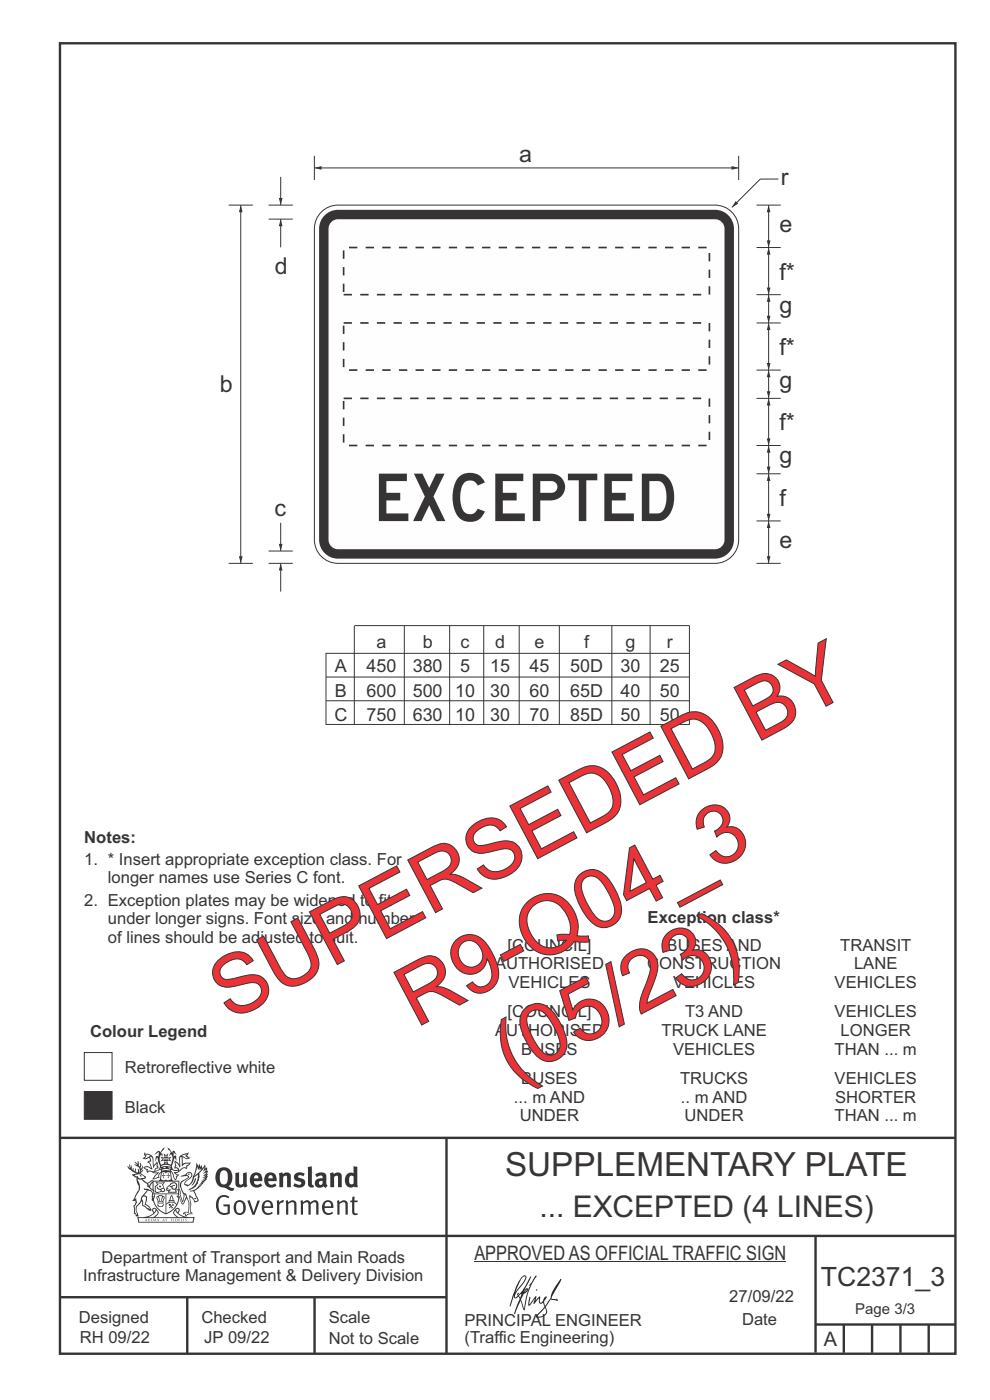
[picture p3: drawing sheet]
<svg xmlns="http://www.w3.org/2000/svg" width="210mm" height="297mm" viewBox="0 0 210 297" stroke-linecap="round" stroke-linejoin="round" font-family="sans-serif">
<g fill="none" stroke="#373435" stroke-width=".51">
<path d="M12.7 9.2h190v278h-190zM12.7 241.4h190M94.7 241.4v45.8M12.7 275.2h82M12.7 262.2h190.1M39.7 275.2v12M66.7 275.2v12M173 262.1v24.9M173 281h29.6M179 281v6M185 281v6M191 281v6"/>
<path d="M197 281v6"/>
</g>
<g fill="#373435">
<path d="M47 248.4a2.55 2.55 0 0 0 0 2.7l.3 .2a.81 .81 0 0 0 1-1v-.5a1.04 1.04 0 0 0-1.1-1.5zM46.3 248.1a1.82 1.82 0 0 1 2.1-.2 1.82 1.82 0 0 1 .9 1.8 2.29 2.29 0 0 1-.8 2l.7 .3h.5l-.2 .6a2.87 2.87 0 0 1-2-.7 2.12 2.12 0 0 1-1.7-3.1z" fill-rule="evenodd"/>
<path d="M49.9 248.9l.8-.2v2a.46 .46 0 0 0 .3 .6 .46 .46 0 0 0 .6-.3v-2.1l.7-.2v2.4l.2 .5-.5 .3-.3-.3a1.02 1.02 0 0 1-1.2 .3 1.02 1.02 0 0 1-.6-1.1z" fill-rule="evenodd"/>
<path d="M54 249.5l-.1 .5h.9a.49 .49 0 0 0-.2-.6 .49 .49 0 0 0-.6 .1zM53.4 249.1a1.34 1.34 0 0 1 1.6-.2 1.34 1.34 0 0 1 .6 1.5v.2h-1.7a.77 .77 0 0 0 .5 .8 .77 .77 0 0 0 .9-.4l.3 .5a1.59 1.59 0 0 1-2 .2 1.59 1.59 0 0 1-.5-2.1z" fill-rule="evenodd"/>
<path d="M57 249.5l-.1 .5h1a.49 .49 0 0 0-.2-.6 .49 .49 0 0 0-.7 .1zM56.4 249.1a1.34 1.34 0 0 1 1.6-.2 1.34 1.34 0 0 1 .7 1.5v.2h-1.8a.77 .77 0 0 0 .5 .8 .77 .77 0 0 0 .9-.4l.4 .5a1.59 1.59 0 0 1-2.1 .2 1.59 1.59 0 0 1-.5-2.1z" fill-rule="evenodd"/>
<path d="M59.2 248.9l.7-.2 .1 .4a.95 .95 0 0 1 1-.3 .95 .95 0 0 1 .7 .8v2.3h-.8v-2.3a.46 .46 0 0 0-.8 .1v2.2h-.8z" fill-rule="evenodd"/>
<path d="M62.6 249.1a1.75 1.75 0 0 1 2-.1l-.2 .5-.6-.2a.43 .43 0 0 0-.6 .3l.4 .3a1.04 1.04 0 0 1 1.2 1.1 1.04 1.04 0 0 1-1.4 1l-1.2-.4 .3-.6 1 .4 .4-.4a.88 .88 0 0 0-1-.5l-.4-.2-.1-.4z" fill-rule="evenodd"/>
<path d="M65.3 247.6l.8-.2 .1 3.8 .3 .2 .1 .4a.88 .88 0 0 1-1 0 .88 .88 0 0 1-.3-1z" fill-rule="evenodd"/>
<path d="M67.8 250.6a.43 .43 0 0 0-.1 .7 .43 .43 0 0 0 .7-.1v-.7zM66.8 249.1a1.7 1.7 0 0 1 2.4 .1v1.9l.3 .4-.4 .5-.5-.4a1.03 1.03 0 0 1-1.7-.1 1.03 1.03 0 0 1 .8-1.5h.7v-.4a.8 .8 0 0 0-1.2 .1z" fill-rule="evenodd"/>
<path d="M70 248.9l.7-.2 .1 .4a.95 .95 0 0 1 1-.3 .95 .95 0 0 1 .7 .8v2.3h-.8v-2.3a.46 .46 0 0 0-.8 .1v2.2h-.8z" fill-rule="evenodd"/>
<path d="M74.3 249.5a1.48 1.48 0 0 0 0 1.7h.5l.2-.1v-1.5l-.3-.2zM75 247.4l.8 .1 .1 4.4h-.7l-.1-.2a1.26 1.26 0 0 1-1.4 0 1.26 1.26 0 0 1-.5-1.3 1.29 1.29 0 0 1 .4-1.4 1.29 1.29 0 0 1 1.4-.1z" fill-rule="evenodd"/>
<path d="M46.4 253.9a1.72 1.72 0 0 1 2.3 0l-.3 .3a1.24 1.24 0 0 0-1.4-.2 1.24 1.24 0 0 0-.6 1.4 1.49 1.49 0 0 0 1.2 1.9l.7-.1v-1.3h-.8l-.1-.4h1.3v1.9a1.93 1.93 0 0 1-2.2 0 1.93 1.93 0 0 1-.7-2.2l.2-.8z" fill-rule="evenodd"/>
<path d="M50.4 255.1a1.65 1.65 0 0 0 .2 2.2 .99 .99 0 0 0 1-1.4 .78 .78 0 0 0-.4-.8 .78 .78 0 0 0-.8 0zM50 254.9a1.33 1.33 0 0 1 1.6-.1 1.33 1.33 0 0 1 .5 1.4 1.31 1.31 0 0 1-1.3 1.6 1.31 1.31 0 0 1-1.2-1.6v-.6z" fill-rule="evenodd"/>
<path d="M52.5 254.7l.4-.1 .9 2.6 .8-2.5h.5l-1.1 3h-.5z" fill-rule="evenodd"/>
<path d="M56.3 255.2l-.2 .7h1.3a.7 .7 0 0 0-.3-.8 .7 .7 0 0 0-.8 .1zM55.9 255a1.22 1.22 0 0 1 1.5-.2 1.22 1.22 0 0 1 .5 1.5h-1.8a.93 .93 0 0 0 .5 1 .93 .93 0 0 0 1.1-.2l.2 .3a1.43 1.43 0 0 1-1.8 .1 1.43 1.43 0 0 1-.6-1.7z" fill-rule="evenodd"/>
<path d="M58.7 254.7l.4-.1 .1 .5 .4-.4 .6-.1-.2 .5a.66 .66 0 0 0-.8 .7v1.9h-.4z" fill-rule="evenodd"/>
<path d="M60.6 254.7l.4-.1 .1 .5a.94 .94 0 0 1 1-.5 .94 .94 0 0 1 .8 .8v2.3h-.5l-.1-2.5a.81 .81 0 0 0-1.2 .3v2.2h-.4z" fill-rule="evenodd"/>
<path d="M63.7 254.7l.5-.1 .1 .5 .4-.3a.78 .78 0 0 1 1.1 .3 .9 .9 0 0 1 1-.5 .9 .9 0 0 1 .8 .8v2.3h-.5l-.1-2.5a.67 .67 0 0 0-1.1 .3v2.2h-.5v-2.4l-.4-.3-.7 .4v2.3h-.5z" fill-rule="evenodd"/>
<path d="M69 255.2l-.1 .7h1.3a.7 .7 0 0 0-.3-.8 .7 .7 0 0 0-.9 .1zM68.7 255a1.22 1.22 0 0 1 1.5-.2 1.22 1.22 0 0 1 .5 1.5h-1.8a.93 .93 0 0 0 .4 1 .93 .93 0 0 0 1.2-.2l.1 .3a1.44 1.44 0 0 1-1.7 .1 1.44 1.44 0 0 1-.6-1.7z" fill-rule="evenodd"/>
<path d="M71.4 254.7l.5-.1 .1 .5a.94 .94 0 0 1 1-.5 .94 .94 0 0 1 .8 .8v2.3h-.5l-.1-2.5a.81 .81 0 0 0-1.2 .3v2.2h-.4z" fill-rule="evenodd"/>
<path d="M74.7 253.9l.5-.1v.9h.7l-.1 .3h-.6v2.2l.1 .2h.5l.1 .3a.75 .75 0 0 1-1.2-.6v-2.1h-.4v-.3h.4z" fill-rule="evenodd"/>
<path d="M30.8 244.9l1.1 .3-.9 .5h-.4l.6-.5zM31.8 245.4h.2a2.44 2.44 0 0 1 .4 1.9l.1 .5 .7-1-.1 .6 .3 .3a.57 .57 0 0 0-.6 .7l-1-.1-.5 .2 .2-.5-.8-.3 .7-.1 .9 .5 .1-.1-.6-1.3-.2-.2h.5zM30.7 244.4l-.1 .5 .2 .4-.6 .4a1.04 1.04 0 0 0 1.4-.1l.2 .6-.3 .1-.2 .4a.94 .94 0 0 1 .8 1.1l-.2-.1a1.16 1.16 0 0 0-1.5-.1l.3 .4 .4 .2 .1 .5 .2 .1 .1-.2a.94 .94 0 0 1 1.1 .2l.8 .1-1.2 1.2a1.13 1.13 0 0 0 1.2-.2l.4-.1-.1-.4 .5-.8a.83 .83 0 0 0-.6 1.1l-.3-.1-.7 .4 1.1-1.4-.5 .1-.5-.1 1.3-.5-.1-.1-.9 .4v-.3l.2-.2 .3 .1 .1-.3-.2-.4v-.6l-.1-.4-.7 1v-.7a1.42 1.42 0 0 0-1.6-1.8z" fill-rule="evenodd"/>
<path d="M38.5 245.2l.5-.2 .7-.1-.6 .3 .8 .5h-.3zM38.3 245.5l.2-.1 .1 2a1.69 1.69 0 0 1 1.6-.6l-.8 .5 .1 .5a1.1 1.1 0 0 0-1.5 .6l-.1-.5-.2-.2h-.5l.3-.4-.3-.7a1.42 1.42 0 0 1 .8 1.1l.2-.1zM37.1 246.2l.1 1-.2 .3 .1 .4h.5l.1 .2a.96 .96 0 0 1-1.1-.1l-.1 .1a1.06 1.06 0 0 0 1.3 .2v.1a.72 .72 0 0 1-1 .2l.3 .5 .6 .2-.4 .2-.1 .6-.2-.3-.4-1.1-.4-.4 .4 .9a1.54 1.54 0 0 0 .7 1.2l.2-.3a.58 .58 0 0 1 .4-.8l.2-.1h-.3l-.5-.3 .9-.5a.93 .93 0 0 1 1.2-.5v.2l.2-.2 .1-.5a.99 .99 0 0 0 .7-.8l-1.3 .1-.3 .2-.1-1.4 .9 .4 .9-.3h-.4l-.5-.4 .4-.7-.6 .2a1.46 1.46 0 0 0-1.4 2.1v.4l-.2-.4z" fill-rule="evenodd"/>
<path d="M35.6 248.9l.2 .1-.1 .3 .4 .1h-.4v.6l-.1-.6h-.3l.3-.1z" fill-rule="evenodd"/>
<path d="M34.6 248.9l.2 .1v.3l.3 .1h-.3l-.1 .6v-.6h-.4l.4-.1z" fill-rule="evenodd"/>
<path d="M34.3 248.8a.57 .57 0 0 1 .9 .2 .57 .57 0 0 1 .9-.2l.2 1.4h-.2a.57 .57 0 0 1-.9 0 .69 .69 0 0 1-1.1 0zM34.2 248.1l-.3 2.1-.2 .4h3l-.2-.4-.3-2.1h-.2v.2l-.8-.1-.8 .1v-.2z" fill-rule="evenodd"/>
<path d="M34.2 252.4a.3 .3 0 0 0 .6 0 .3 .3 0 0 0-.6 0zM33.3 250.9l.3 .3-.3 .4a.79 .79 0 0 0 0 1.3l.8-.2-.1-.3a.55 .55 0 0 1-.7-.6l.1-.1 .2 .3 .3 .2 .8-.2-.4-.7 .4-.4-.7 .2zM33 250.7l1.1 .2 .9-.2-.4 .6 .4 1.2a.56 .56 0 0 1-.8 .3l-.2 .1a.73 .73 0 0 1-.9 .1 .73 .73 0 0 1-.3-1v-.4l.6-.4z" fill-rule="evenodd"/>
<path d="M35.6 251.8l.7-.4a.58 .58 0 0 1 1-.1 .58 .58 0 0 1-.4 .9l-.3-.3a.43 .43 0 0 1 .6-.4 .57 .57 0 0 0-.8 .2l-.2-.1-.3 .1 .4 .2a.55 .55 0 0 0 .9 .4v.5h-1.3l.3-.4-.1-.1-.6 .1 .2-.3-.2-.1zM35.4 251.8l-.1 .2a.39 .39 0 0 0 .2 .6h.3l-.2 .4h1.9l-.1-.8a.86 .86 0 0 0-.1-1.3 .86 .86 0 0 0-1.3 .4z" fill-rule="evenodd"/>
<path d="M36 254.8h.8v.2h-.8zM36.4 253.8l.2 .8h-.4zM36.4 253.5l-.3 .5-.1 .6h-.2v.4l-.7 .4 .2 .1a1.48 1.48 0 0 1 2.1 .2l.2-.1-.6-.5v-.5h-.2l-.1-.6z" fill-rule="evenodd"/>
<path d="M35.8 255.4l.4 .1 .1 .3 .3-.2-.2-.2a.38 .38 0 0 1 .5 .5l-.2-.2-.3 .2 .3 .2-.3 .3-.1-.4-.4 .4-.1-.2 .4-.3-.1-.1-.2 .1z" fill-rule="evenodd"/>
<path d="M34.5 254h.2v.2l-.2 .6h-.2zM33.6 255.3h.9v.2a.55 .55 0 0 1-.8 .4v-.2l-.2-.1zM33.4 254h.2l.2 .8h-.2zM33.6 255l.8-.1 .1 .2h-.8zM33.8 253.7h.5l-.2 1.1h-.1zM33.3 253.8l-.1 .3 .3 1.1a.48 .48 0 0 0-.1 .6 .48 .48 0 0 0 .5 .2h.5a.49 .49 0 0 0 .2-.8l.3-1.1-.1-.3a1.42 1.42 0 0 0-1.5 0z" fill-rule="evenodd"/>
<path d="M33.7 251.5l.4 .1 .1 .3h-.3z" fill-rule="evenodd"/>
<path d="M41.3 250.1l.3-.2-.2 .8-.6 .8h-.2l.5-.7z" fill-rule="evenodd"/>
<path d="M39.7 249l.3-.2 .5 .2a.88 .88 0 0 1-.6 1.1 1.22 1.22 0 0 0-.8 1.3l.5 .2a.72 .72 0 0 0 .9-.4l.5-.8 .2-.6 .8-.6v.2a2.85 2.85 0 0 1-2 2.9l.1 .1a2.13 2.13 0 0 0 1.9-1.5v-.3a2.01 2.01 0 0 0 .3-1.7l1.1-1.3-.4 1 .7-.5-.7 1 .8-.4-.8 .8 .7-.2-.9 .6 .8-.1-.8 .4h.7l-.8 .3 .3 .2h-.4l.2 .3h-.4l.2 .3h-.4l.1 .2h-.1a2.16 2.16 0 0 1-2 1.1l.1 .2 .4-.1a.76 .76 0 0 1 .7 .8l.5 1.2-.6 .2a1.45 1.45 0 0 0-1.1-1.3l.2 1.8-.1 1.8 .4 .3a1.07 1.07 0 0 0-1.2 .4v-.3l-.5-.2a.87 .87 0 0 1 1.1-.1v-.7a4.4 4.4 0 0 0-.6-3.1l-.1-.3h-.2a2.16 2.16 0 0 1-.7-2.2l.3-.4 1.2-.7a.55 .55 0 0 0-.4-.8zM37.8 252.4a.76 .76 0 0 1 .3 1.1l.6 1.6 .4-1.7 .2 .1a.61 .61 0 0 1-.1 .9l-.3 .8-.2 .1-.7-1.6-.3 .1a1.18 1.18 0 0 0 .1-1.4zM41.8 247.5l.2 .7 .3-.5v.6l.4-.5a1.9 1.9 0 0 1-1.2 1.4l-.3 .3zM38.2 249.6l1.4-.2 .2 .2v.3l-.5 .2a1.26 1.26 0 0 0-.9 1.9l.2 .7a1.84 1.84 0 0 1 .1 2.1l-.4-1.4a.96 .96 0 0 0-.4-1.2l-.4 .2a.78 .78 0 0 1 0 1.3l.1 .3h.4l.4 1.1a.38 .38 0 0 0 .2 .4 .38 .38 0 0 0 .4-.1l.6-1.2a2.94 2.94 0 0 1 .4 2.5l-.1 .4h-.8l-.3 .4v.2l.4-.1 .1 .4 .2 .1a1.02 1.02 0 0 1 1.3-.5v-.4l-.3-.1 .1-1.8-.3-1.3h.1a1.14 1.14 0 0 1 .8 1 .63 .63 0 0 0 .8-.2 .63 .63 0 0 0-.2-.9l-.6-1.2 .9-.6 .2-.4h.3l-.1-.2h.4l-.1-.3h.3l-.1-.3 .5-.1-.2-.2 .6-.4v-.2h-.2l.4-.5h-.3l.3-.5-.4 .1 .4-.5v-.3l-.3 .2 .2-.7-.1-.2-.4 .3v-.8l-.6 .8-.2-.8-.2 .5-.3-.7-.1 .6-.5-.8-.1 1.4-.6 1.8a1.81 1.81 0 0 1-1 1.5l-.6-.2a1.75 1.75 0 0 1 1.1-1.2 .75 .75 0 0 0 .1-1.3 .75 .75 0 0 0-1.2 .4z" fill-rule="evenodd"/>
<path d="M41.2 254.1h.3l.2 .2-.4 .1z" fill-rule="evenodd"/>
<path d="M29.4 258.4h11.6l-.1 .8h-11.4zM31.3 258.2l.5-.1a2.48 2.48 0 0 0 1.4-1.3l.3 .5-.5 .6-.5 .3zM32.5 256.6l.3-.2 .2 .1-.3 .7zM37.2 256.8a2.65 2.65 0 0 0 1.8 1.4h-1.1l-.5-.3-.5-.6zM37.4 256.5l.2-.1 .3 .2-.3 .6zM29.2 258.2l.1 1.2h11.8l.2-1.1-.2-.1a4.1 4.1 0 0 1-3.3-.9l.3-.4-.1-.6a1.06 1.06 0 0 0-1.3 1l.2 .4 .6 .5h-4.7l.3-.1a.84 .84 0 0 0 .6-.8 .84 .84 0 0 0-.5-.8l-.3-.2h-.5l-.1 .6 .3 .4a4.2 4.2 0 0 1-3.4 .9z" fill-rule="evenodd"/>
<path d="M31 258.7l.1 .2h-.2zM31 258.5l-.3 .6 .4-.2 .2 .2z" fill-rule="evenodd"/>
<path d="M31.3 258.6h.3v.4a.25 .25 0 0 0 .2-.1 .25 .25 0 0 0-.1-.3h.1a.29 .29 0 0 1 0 .4 .29 .29 0 0 1-.4 0 .29 .29 0 0 1 0-.4z" fill-rule="evenodd"/>
<path d="M32.2 258.6a.22 .22 0 0 1 .3 .2 .22 .22 0 0 1-.3 .2zM32 258.6l.1 .4a.33 .33 0 0 0 .4 0 .33 .33 0 0 0 0-.4 .33 .33 0 0 0-.5 0z" fill-rule="evenodd"/>
<path d="M32.9 258.7l.1 .2h-.2zM32.9 258.5l-.2 .6 .3-.2 .2 .2z" fill-rule="evenodd"/>
<path d="M33.3 258.6h.2l.1 .1 .2-.1-.2 .2 .2 .3-.3-.3-.1 .3h-.1l.2-.3z" fill-rule="evenodd"/>
<path d="M34.7 258.7l.1 .2h-.2zM34.7 258.5l-.3 .6 .4-.2 .2 .2z" fill-rule="evenodd"/>
<path d="M35 258.5h.5l-.2 .1v.5h-.2l.1-.5z" fill-rule="evenodd"/>
<path d="M36.2 258.6l.3-.1-.1 .1v.2h.1h-.1v.3h-.2z" fill-rule="evenodd"/>
<path d="M36.7 258.6h.2v.5h-.2z" fill-rule="evenodd"/>
<path d="M37.3 258.6a.22 .22 0 0 1 .3 .2 .22 .22 0 0 1-.3 .2zM37.1 258.6v.4a.33 .33 0 0 0 .5 0 .33 .33 0 0 0 0-.4 .33 .33 0 0 0-.5 0z" fill-rule="evenodd"/>
<path d="M37.8 258.6l.4-.1-.2 .1v.2h.1h-.1v.2l.2 .1h-.4z" fill-rule="evenodd"/>
<path d="M38.4 258.6h.2l-.1 .4 .2 .1h-.3z" fill-rule="evenodd"/>
<path d="M38.9 258.6h.2v.5h-.2z" fill-rule="evenodd"/>
<path d="M39.3 258.6h.2h-.1l.2 .3-.2 .2-.1-.1v-.1l.2 .1z" fill-rule="evenodd"/>
<path d="M34.2 247.4a1.51 1.51 0 0 1 2 .2 2.67 2.67 0 0 0-2.1 0zM35.7 247.6l.4 .1 .1 .3-.4-.1zM34.6 247.6h.5l.1 .2h-.4zM34 247.8l.3 .2h-.3zM34.9 246.9l.3-.2 .3 .2zM34.9 245.6l.2 .1v.3h-.2zM35 245.1l.2 .2 .2-.2-.1 .3h-.2zM35.1 246.3h.2l.1 .4-.2-.2-.2 .2zM35.3 245.7l.2-.1v.4h-.2zM34.4 245.7h.3l.1 .3-.4 .1 .2-.2zM35.7 245.7h.3l-.2 .2 .2 .2-.4-.1zM32.7 244.9l1-.5-.1 1-.2-.2-.3 .2-.3 1.1 .5-1 .3 .9a1.84 1.84 0 0 1 .2 1.7l.4 .1a2.48 2.48 0 0 1 2.2 0l.2-.2-.2-.7 .7-1.8 .4 .7-.2-1-.2-.1-.2 .3v-.9l.6 .4-.6-.8-.3 .1-.1 .4-.5-.9-.5-.3 .2 .5 .6 .5-.5 .8 .4-.4a2.06 2.06 0 0 1 0 2.3l-.5-.2-.2-.6 .1-.1 .8 .2-.4-.5 .4-.5-.7 .2-.2-.2 .2-.7-.5 .4-.5-.4 .2 .7-.2 .2-.7-.2 .4 .5-.4 .5 .8-.2 .1 .1-.2 .6-.5 .2a2.02 2.02 0 0 1 0-2.2l.3 .5-.1-.7-.3-.1 .8-1.2-.4 .3-.5 .8-.2-.3a.8 .8 0 0 0-.8 .5z" fill-rule="evenodd"/>
<path d="M29.2 250.1l.3 .1a.61 .61 0 0 1 .8 .4l.3 .2a.8 .8 0 0 1 .6 1l.4 .1 .5 .5a1 1 0 0 1 .5 1.1l-.1 .7v-.5h-.1a.96 .96 0 0 0-.8-1.3l-.2-.2h-.7l-.1-.1-.1 .1 .1 .3h.6l-1.2 1.3-.2 1-.4 .6a1.33 1.33 0 0 0-.5 1.8l.2 .5a1.26 1.26 0 0 1-.5-1.5l-.1-.3a1.56 1.56 0 0 0 .4-1.7l-.3 .2 .2-.5a3.2 3.2 0 0 0 .7-3zM30.4 253.9h.4a2.06 2.06 0 0 1-.1 1.6l.7 .5 .4 .4-.6-.1-.8-.6-.1-.9a.51 .51 0 0 1 .1-.9zM28.6 249.3a1.52 1.52 0 0 1 2.1 .5l-1.1 .2-.2-.1-.1-.4h-.5zM27.5 247v.8l-.3-.4h-.1a3.1 3.1 0 0 0 1.9 1.6l-1 .1 .5 .6 .5 .1 .1 1.1a1.84 1.84 0 0 1-.3 2.5l-.4 .9-.3 .4 .2 .1 .4-.1 .1 .4-.2 .5-.3 .2 .1 1.7h.2l.3 .5 .1 .1 .4-.1-.1-.5a1.3 1.3 0 0 1-.1-1.7l.9-1 .1 1.1 .6 .2 .5 .5 .1-.1 .2 .3h.5a1.85 1.85 0 0 0-1.2-1.4l.1-.3a1.39 1.39 0 0 0 0-1.4l-.5-.1 .5-.5a.66 .66 0 0 1 .9-.4 .66 .66 0 0 1 .3 .9l-.1 .4 .2-.1v.2l-.1 .3 .2 .5 .1-.3a2.24 2.24 0 0 0 .1-2.2 .73 .73 0 0 1-.7-.7 .73 .73 0 0 1 .6-.7v-.2a.94 .94 0 0 0-.9 .8 .48 .48 0 0 1-.1-.6 .48 .48 0 0 1 .5-.2l.5-.3a.51 .51 0 0 0-.8 .2l-.5 .2-1-.8h.6l.2-.5-1.2-.7 .5-.5v-.3l-.5 .4 .1-.2a.69 .69 0 0 0 .2-1v.4l-.2 .3v-1.1l-.3-.2 .1 .6-.1 .2-.4-1.3v.7l-.6-.4 .5 .7-.6-.2 .3 .3a1 1 0 0 1 .7 1.4l-.2-.8v.9l-.5-.2v-.8l-.2 .7-.2-.1-.1-.6-.2 .4-.2-.2 .1-.7-.2 .5z" fill-rule="evenodd"/>
<path d="M29.6 249.4l.2-.1 .3 .2z" fill-rule="evenodd"/>
<path d="M32.4 250.5h5.6v2l-.2-.1v-1.7h-5.2v2.5h5.2v-.8l.1 .2-.1 1.1v-.3h-2.5v4a4.1 4.1 0 0 0 2.6-3.6l.1-.1a4 4 0 0 1-2.8 3.9 4.2 4.2 0 0 1-2.8-4.7l.1 1.2 .1-.1a3.8 3.8 0 0 0 2.5 3.4v-4h-2.5l-.2-.9z" fill-rule="evenodd"/>
<circle cx="40" cy="249.1" r=".17"/>
</g>
<path d="M100.6 267.7h66.2" fill="none" stroke="#373435" stroke-width=".21"/>
<g fill="#252726">
<path d="M111.6 273.7l.2-.2-.5 .7zM110.4 274.5l.3 .1-.3 .7-.3-.4zM110.9 270.9l.5-.1a9.3 9.3 0 0 1-2 3.2l-.1 .2 1-2.5zM110.6 271a14.7 14.7 0 0 0-2.2 4.9l-.3 1.2 .1 .1 .8-2.4a.42 .42 0 0 0 .2 .7 .42 .42 0 0 0 .6-.3l.2-.2 .2 .6-1.1 3.1h.2l1.1-2.8 .6 1.9 .2 .2 .2-.5a13.5 13.5 0 0 1 2-6.2l.5-.5-.2-.2-1.6 2.1 .4-.1a14.9 14.9 0 0 0-1.3 5.1l-.4-1.2a1.39 1.39 0 0 1 .2-1.8l.1-.2a.92 .92 0 0 0 .8-1.2 .75 .75 0 0 0-.7 .7l-.2 .2 1.6-3.4h-.1l-.4 .7a10.5 10.5 0 0 1-2.2 3.2l.2-.4a.32 .32 0 0 0-.4 .2 .32 .32 0 0 0 .1 .4l-.5 .4a3.2 3.2 0 0 1 1.1-2.3l.5-.6a2.49 2.49 0 0 0 .7-1.6l-.3-.2z" fill-rule="evenodd"/>
<path d="M115.6 277.5a1.15 1.15 0 0 1 .1 1.3 1.15 1.15 0 0 1-1.2 .5h-.5zM112.3 275.1l-.3 1.7 .3 .2 1.2-1.5-.3 1.1 1.1-1.2a.94 .94 0 0 0 .4 1.2l.5-.3 .3 .9-1.2 1.3a.98 .98 0 0 0-.5 1 1.9 1.9 0 0 0 2.3-1.3l-.1-.3a1.02 1.02 0 0 1 .3-1.4l.5-.9 1.5 .3-.2-.5v.3l-1.1-.2v-.2l2-3.6 .1-.3-.1-.1-1.8 2.7a6.6 6.6 0 0 1-1.5 3l-.2-.2a1.01 1.01 0 0 1 .4-1.4l.1-.2-.3-.2-.3 .5-.2 .5-.5 .4-.2-.4 .1-.9-.2-.1-.8 .9 .2-.9h-.1l-1.4 1.7 .2-1.4v-.1z" fill-rule="evenodd"/>
<path d="M113.7 273.5l.3 .3h-.3z" fill-rule="evenodd"/>
</g>
<path d="M17.9 231.6h5.9v5.9h-5.9z" fill-rule="evenodd" fill="#373435" stroke="#373435" stroke-width=".21"/>
<path d="M17.9 223.3h5.9v5.9h-5.9z" fill-rule="evenodd" fill="#fefefe" stroke="#373435" stroke-width=".21"/>
<g fill="none" stroke="#373435" stroke-width=".21">
<path d="M69.1 138.6h77.1M69.1 138.5v15.3M75.2 132.8v21M75.2 132.7l71 .1v21M85.8 132.8v21M95.4 132.8v21M102.6 132.8v21M110.1 132.8v21M118.6 132.8v21M129.8 132.8v21M137.9 132.8v21M69.1 153.7h77.1"/>
<path d="M69.1 148.7h77.1M69.1 143.6h77.1"/>
</g>
<path d="M68.5 44.7a5 5 0 0 1 3.2-1.2h80a5 5 0 0 1 5 5v66a5 5 0 0 1-5 5h-80a5 5 0 0 1-5-5v-66a5 5 0 0 1 1.8-3.8z" fill-rule="evenodd" fill="#fefefe" stroke="#373435" stroke-width=".21"/>
<path d="M68.9 45.7a4 4 0 0 1 2.8-1.2h80a4 4 0 0 1 4 4v66a4 4 0 0 1-4 4h-80a4 4 0 0 1-4-4v-66a4 4 0 0 1 1.2-2.8z" fill-rule="evenodd" fill="#373435"/>
<path d="M70.3 47.1l.9-.5 .5-.1h80a2.01 2.01 0 0 1 2 2v66a2.01 2.01 0 0 1-2 2h-80a2.01 2.01 0 0 1-2-2v-66l.1-.5z" fill-rule="evenodd" fill="#fefefe"/>
<path d="M66.7 35.6h90" fill="none" stroke="#373435" stroke-width=".21"/>
<g fill="#373435">
<path d="M66.7 35.6l1.5-.4v.8z"/>
<path d="M155.2 35.2l1.5 .4-1.5 .4z"/>
</g>
<path d="M165.1 38h-3.8l-6 6" fill="none" stroke="#373435" stroke-width=".21"/>
<path d="M156 42.6l.6 .6-1.3 .8z" fill="#373435"/>
<path d="M57 116.9h5.1M59.5 110.9v6" fill="none" stroke="#373435" stroke-width=".21"/>
<path d="M59.1 115.4h.8l-.4 1.5z" fill="#373435"/>
<path d="M51.1 43.5v76" fill="none" stroke="#373435" stroke-width=".21"/>
<g fill="#373435">
<path d="M51.1 43.5l.4 1.5h-.8z"/>
<path d="M50.7 118h.8l-.4 1.5z"/>
</g>
<path d="M57 119.5h5.1M59.5 119.5v6" fill="none" stroke="#373435" stroke-width=".21"/>
<path d="M59.5 119.5l.4 1.5h-.8z" fill="#373435"/>
<path d="M59.5 37.5v6M48.5 43.5h5.1M57 43.5h5.1M48.5 119.5h5.1" fill="none" stroke="#373435" stroke-width=".21"/>
<path d="M59.1 42h.8l-.4 1.5z" fill="#373435"/>
<path d="M57 46.5h5.1M59.5 46.5v6" fill="none" stroke="#373435" stroke-width=".21"/>
<path d="M59.5 46.5l.4 1.5h-.8z" fill="#373435"/>
<path d="M66.7 33.1v5.1M156.7 33.1v5.1M163 110.5v9" fill="none" stroke="#373435" stroke-width=".21"/>
<g fill="#373435">
<path d="M163 110.5l.4 1.5h-.7z"/>
<path d="M162.7 118h.7l-.4 1.5z"/>
</g>
<path d="M160.5 119.5h5.1M160.5 110.5h5.1M163 100.5v10" fill="none" stroke="#373435" stroke-width=".21"/>
<g fill="#373435">
<path d="M163 100.5l.4 1.5h-.7z"/>
<path d="M162.7 109h.7l-.4 1.5z"/>
</g>
<path d="M163 94.5v6" fill="none" stroke="#373435" stroke-width=".21"/>
<g fill="#373435">
<path d="M163 94.5l.4 1.5h-.7z"/>
<path d="M162.7 99h.7l-.4 1.5z"/>
</g>
<path d="M160.5 94.5h5.1M163 84.5v10M160.5 100.5h5.1" fill="none" stroke="#373435" stroke-width=".21"/>
<g fill="#373435">
<path d="M163 84.5l.4 1.5h-.7z"/>
<path d="M162.7 93h.7l-.4 1.5z"/>
</g>
<path d="M163 78.5v6" fill="none" stroke="#373435" stroke-width=".21"/>
<g fill="#373435">
<path d="M163 78.5l.4 1.5h-.7z"/>
<path d="M162.7 83h.7l-.4 1.5z"/>
</g>
<path d="M160.5 78.5h5.1M163 68.5v10M160.5 84.5h5.1" fill="none" stroke="#373435" stroke-width=".21"/>
<g fill="#373435">
<path d="M163 68.5l.4 1.5h-.7z"/>
<path d="M162.7 77h.7l-.4 1.5z"/>
</g>
<path d="M163 43.5v9" fill="none" stroke="#373435" stroke-width=".21"/>
<g fill="#373435">
<path d="M163 43.5l.4 1.5h-.7z"/>
<path d="M162.7 51h.7l-.4 1.5z"/>
</g>
<path d="M160.5 52.5h5.1M160.5 43.5h5.1" fill="none" stroke="#373435" stroke-width=".21"/>
<path d="M80.4 100.5h5.9v1.6h-4.3v2.4h2.9v1.7h-2.9v2.7h4.6v1.6h-6.2zM87.8 100.5h1.8l1.4 3 1.5-3h1.8l-2.4 4.8 2.6 5.2h-1.8l-1.7-3.3-1.6 3.3h-1.8l2.5-5.2zM97.4 101.2a3.5 3.5 0 0 1 5.5 1.1l-1.5 .7a1.87 1.87 0 0 0-2.2-1 1.87 1.87 0 0 0-1.4 1.9 5.9 5.9 0 0 0 .8 4.9 1.72 1.72 0 0 0 2.7-.9l1.6 .6a3.4 3.4 0 0 1-3.7 2.2 3.4 3.4 0 0 1-2.9-3.1 7.6 7.6 0 0 1 1.1-6.4zM105.1 100.5h5.9v1.6h-4.3v2.4h2.9v1.7h-2.9v2.7h4.6v1.6h-6.2zM113 100.5h3.8a2.86 2.86 0 0 1 3.1 3 2.86 2.86 0 0 1-3.3 2.7h-2v4.3h-1.6zM114.6 102.1v2.4h2.3a1.25 1.25 0 0 0 1.3-1.2 1.25 1.25 0 0 0-1.3-1.2zM120.5 100.5h6.2v1.4h-2.3v8.6h-1.6v-8.6h-2.3zM128.2 100.5h5.9v1.6h-4.3v2.4h2.9v1.7h-2.9v2.7h4.7v1.6h-6.3zM136.1 100.5h3.3a3.1 3.1 0 0 1 3.3 2.6 6.9 6.9 0 0 1-1.4 6.9l-1.3 .5h-3.9zM137.7 102.1v6.8h1.8a2.32 2.32 0 0 0 1.8-2.4 5.3 5.3 0 0 0-.9-4.1l-.6-.3z" fill="#373435"/>
<path d="M72.9 52.5h77.6v10h-77.6zM72.9 68.5h77.6v10h-77.6zM72.9 84.5h77.6v10h-77.6z" fill="none" stroke="#373435" stroke-width=".35" stroke-dasharray="1.8 1.8" stroke-linecap="butt"/>
<path d="M163 62.5v6" fill="none" stroke="#373435" stroke-width=".21"/>
<g fill="#373435">
<path d="M163 62.5l.4 1.5h-.7z"/>
<path d="M162.7 67h.7l-.4 1.5z"/>
</g>
<path d="M163 52.5v10M160.5 68.5h5.1M160.5 62.5h5.1" fill="none" stroke="#373435" stroke-width=".21"/>
<g fill="#373435">
<path d="M163 52.5l.4 1.5h-.7z"/>
<path d="M162.7 61h.7l-.4 1.5z"/>
</g>
<g font-size="17.6" fill="#ed3237">
<text x="48.7" y="216.7" transform="rotate(-28 48.7 216.7)">SUPERSEDED BY</text>
<text x="88.2" y="218.1" transform="rotate(-28 88.2 218.1)">R9-Q04_3</text>
<text x="108.7" y="229.6" transform="rotate(-28 108.7 229.6)">(05/23)</text>
</g>
<text font-size="7.1" fill="#373435" x="107.1" y="249.4">SUPPLEMENTARY PLATE</text>
<text font-size="6.3" fill="#373435" x="114.4" y="258.1">... EXCEPTED (4 LINES)</text>
<text font-size="5.6" fill="#373435" x="174.1" y="272.8">TC2371_3</text>
<g font-size="4.9" fill="#373435">
<text x="110.1" y="34.5">a</text>
<text x="165.6" y="39.3">r</text>
<text x="165.3" y="49.3">e</text>
<text x="58.3" y="58.1">d</text>
<text x="165.3" y="59.3">f*</text>
<text x="165.3" y="66.3">g</text>
<text x="165.3" y="75.3">f*</text>
<text x="46.6" y="83.3">b</text>
<text x="165.3" y="82.3">g</text>
<text x="165.3" y="91.3">f*</text>
<text x="165.3" y="98.3">g</text>
<text x="165.3" y="107.3">f</text>
<text x="58.2" y="109.5">c</text>
<text x="165.3" y="116.3">e</text>
</g>
<g font-size="4.2" fill="#373435">
<text x="100.6" y="267.2">APPROVED AS OFFICIAL TRAFFIC SIGN</text>
<text x="174.7" y="285.6">A</text>
</g>
<g font-size="3.8" fill="#373435">
<text x="79.8" y="137.5">a</text>
<text x="89.7" y="137.5">b</text>
<text x="97.7" y="137.5">c</text>
<text x="105" y="137.5">d</text>
<text x="113.4" y="137.5">e</text>
<text x="123.9" y="137.5">f</text>
<text x="132.7" y="137.5">g</text>
<text x="141.5" y="137.5">r</text>
<text x="71.1" y="142.6">A</text>
<text x="77.7" y="142.6">450</text>
<text x="87.5" y="142.6">380</text>
<text x="97.6" y="142.6">5</text>
<text x="104" y="142.6">15</text>
<text x="112.3" y="142.6">45</text>
<text x="120.9" y="142.6">50D</text>
<text x="131.6" y="142.6">30</text>
<text x="140" y="142.6">25</text>
<text x="71.1" y="147.8">B</text>
<text x="77.7" y="147.8">600</text>
<text x="87.5" y="147.8">500</text>
<text x="96.5" y="147.8">10</text>
<text x="104" y="147.8">30</text>
<text x="112.3" y="147.8">60</text>
<text x="120.9" y="147.8">65D</text>
<text x="131.6" y="147.8">40</text>
<text x="140" y="147.8">50</text>
<text x="71" y="152.9">C</text>
<text x="77.7" y="152.9">750</text>
<text x="87.5" y="152.9">630</text>
<text x="96.5" y="152.9">10</text>
<text x="104" y="152.9">30</text>
<text x="112.3" y="152.9">70</text>
<text x="120.9" y="152.9">85D</text>
<text x="131.6" y="152.9">50</text>
<text x="140" y="152.9">50</text>
</g>
<g font-size="3.5" fill="#373435">
<text x="17.9" y="178.7">Notes:</text>
<text x="17.9" y="183.5">1. * Insert appropriate exception class. For</text>
<text x="22.9" y="187.4">longer names use Series C font.</text>
<text x="17.9" y="192.1">2. Exception plates may be widened to fit</text>
<text x="22.9" y="196.1">under longer signs. Font size and number</text>
<text x="137.4" y="195.9">Exception class*</text>
<text x="22.9" y="200">of lines should be adjusted to suit.</text>
<text x="107.6" y="201.7">[COUNCIL]</text>
<text x="141.4" y="201.7">BUSES AND</text>
<text x="178.2" y="201.7">TRANSIT</text>
<text x="105" y="205.6">AUTHORISED</text>
<text x="107.8" y="209.5">VEHICLES</text>
<text x="137.3" y="205.6">CONSTRUCTION</text>
<text x="142.8" y="209.5">VEHICLES</text>
<text x="177" y="209.5">VEHICLES</text>
<text x="181.2" y="205.6">LANE</text>
<text x="107.6" y="215.8">[COUNCIL]</text>
<text x="145.3" y="215.8">T3 AND</text>
<text x="177" y="215.8">VEHICLES</text>
<text x="19.1" y="220">Colour Legend</text>
<text x="105" y="219.8">AUTHORISED</text>
<text x="140.3" y="219.8">TRUCK LANE</text>
<text x="178.3" y="219.8">LONGER</text>
<text x="26.5" y="227.6">Retroreflective white</text>
<text x="110.6" y="223.7">BUSES</text>
<text x="142.8" y="223.7">VEHICLES</text>
<text x="177" y="223.7">THAN ... m</text>
<text x="109" y="234">... m AND</text>
<text x="110.6" y="230">BUSES</text>
<text x="144.2" y="230">TRUCKS</text>
<text x="144.4" y="234">.. m AND</text>
<text x="177" y="230">VEHICLES</text>
<text x="177.2" y="234">SHORTER</text>
<text x="26.5" y="236.2">Black</text>
<text x="110.3" y="237.9">UNDER</text>
<text x="145.2" y="237.9">UNDER</text>
<text x="177" y="237.9">THAN ... m</text>
<text x="21.6" y="267.9">Department of Transport and Main Roads</text>
<text x="17.7" y="271.8">Infrastructure Management &amp; Delivery Division</text>
<text x="16.7" y="280.6">Designed</text>
<text x="42.7" y="280.6">Checked</text>
<text x="69.7" y="280.6">Scale</text>
<text x="98.5" y="281.3">PRINCIPAL ENGINEER</text>
<text x="154.7" y="276.2">27/09/22</text>
<text x="157.4" y="281.2">Date</text>
<text x="16.9" y="284.8">RH 09/22</text>
<text x="43.3" y="284.9">JP 09/22</text>
<text x="69.7" y="285.2">Not to Scale</text>
<text x="98.5" y="284.8">(Traffic Engineering)</text>
</g>
<text font-size="3.2" fill="#373435" x="181.4" y="278.7">Page 3/3</text>
</svg>
